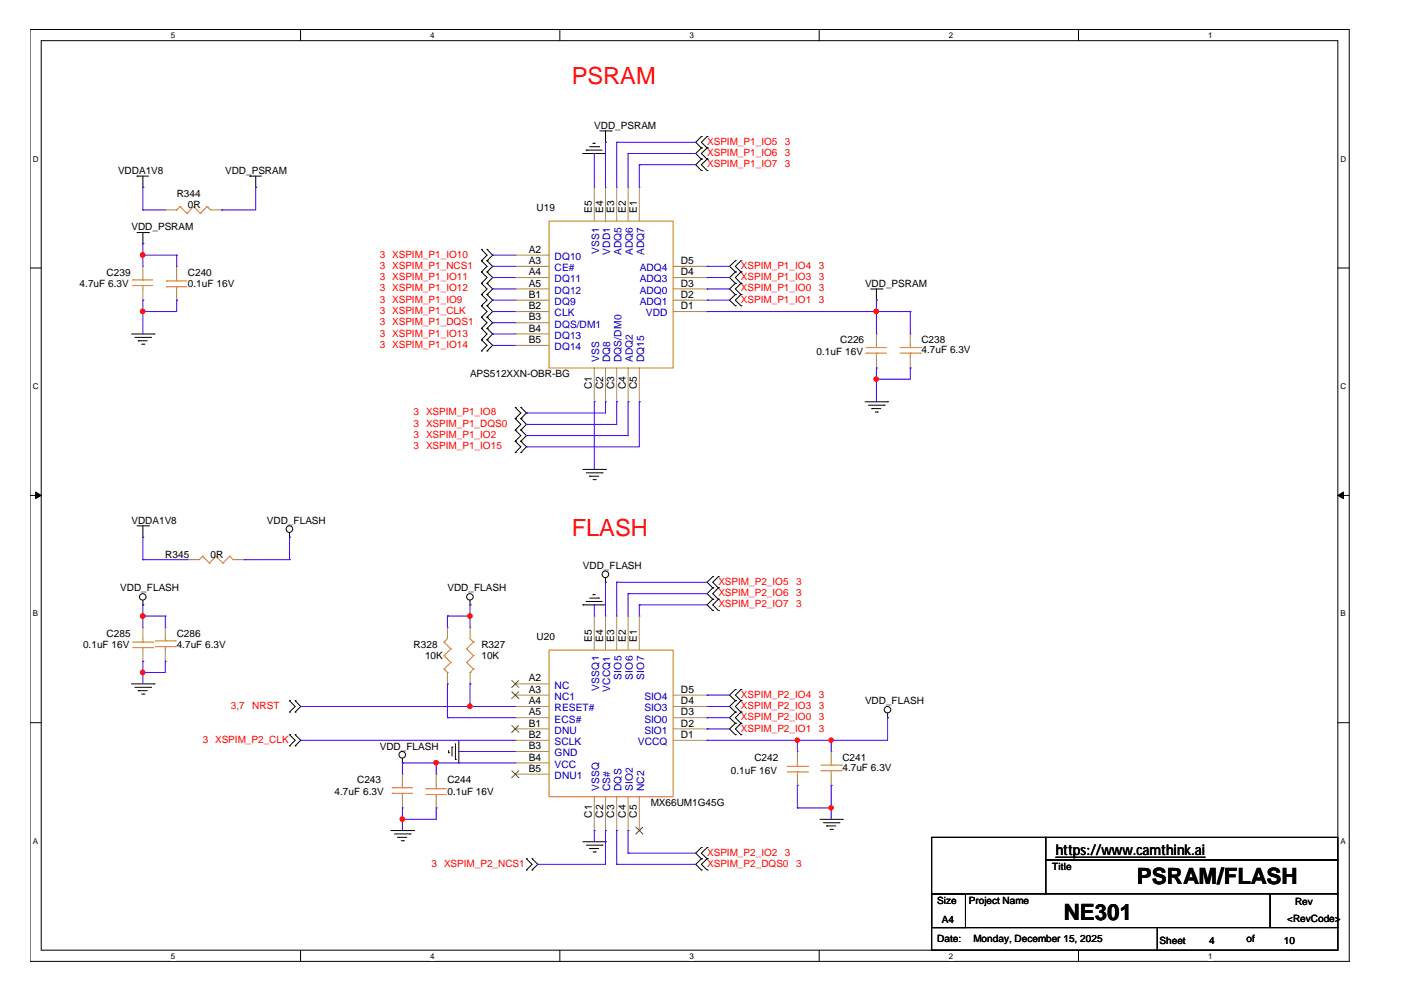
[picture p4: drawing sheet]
<svg xmlns="http://www.w3.org/2000/svg" width="297mm" height="210mm" viewBox="0 0 297 210" stroke-linecap="round" stroke-linejoin="round" font-family="sans-serif">
<path d="M6.3 6.2h279.2v197.2h-279.2zM8.7 8.6h274.3v192.5h-274.3z" fill="none" stroke="#000" stroke-width=".21"/>
<g fill="#fff">
<path d="M36.2 6.5h.9v1.9h-.9z"/>
<path d="M36.2 201.3h.9v1.9h-.9z"/>
</g>
<path d="M63.6 6.2v2.4M63.6 201.1v2.3" fill="none" stroke="#000" stroke-width=".21"/>
<g fill="#fff">
<path d="M91 6.5h.9v1.9h-.9z"/>
<path d="M91 201.3h.9v1.9h-.9z"/>
</g>
<path d="M118.4 6.2v2.4M118.4 201.1v2.3" fill="none" stroke="#000" stroke-width=".21"/>
<g fill="#fff">
<path d="M145.9 6.5h.9v1.9h-.9z"/>
<path d="M145.9 201.3h.9v1.9h-.9z"/>
</g>
<path d="M173.3 6.2v2.4M173.3 201.1v2.3" fill="none" stroke="#000" stroke-width=".21"/>
<g fill="#fff">
<path d="M200.7 6.5h1v1.9h-1z"/>
<path d="M200.7 201.3h1v1.9h-1z"/>
</g>
<path d="M228.2 6.2v2.4M228.2 201.1v2.3" fill="none" stroke="#000" stroke-width=".21"/>
<g fill="#fff">
<path d="M255.6 6.5h.9v1.9h-.9z"/>
<path d="M255.6 201.3h.9v1.9h-.9z"/>
<path d="M6.9 32.7h1.3v1.9h-1.3z"/>
<path d="M283.6 32.7h1.3v1.9h-1.3z"/>
<path d="M6.9 80.7h1.3v1.9h-1.3z"/>
<path d="M283.6 80.7h1.3v1.9h-1.3z"/>
</g>
<path d="M6.3 56.7h2.4M283 56.7h2.4" fill="none" stroke="#000" stroke-width=".21"/>
<g fill="#fff">
<path d="M6.9 128.9h1.2v1.9h-1.2z"/>
<path d="M283.6 128.9h1.2v1.9h-1.2z"/>
</g>
<path d="M6.3 104.8h2.4M283 104.8h2.4" fill="none" stroke="#000" stroke-width=".21"/>
<g fill="#000" stroke="#000" stroke-width=".21">
<path d="M7.5 104.1l1.2 .7-1.2 .7z" fill-rule="evenodd"/>
<path d="M283 104.8l1.2-.7v1.4z" fill-rule="evenodd"/>
</g>
<g fill="#fff">
<path d="M6.9 177h1.2v1.9h-1.2z"/>
<path d="M283.6 177h1.2v1.9h-1.2z"/>
</g>
<g fill="none" stroke="#000" stroke-width=".21">
<path d="M29 37.3h.1M29 37.3h2.4M30.2 39.6h.1M30.2 37.3v2.3M52.9 37.3h.1M52.9 37.3h2.4M54.1 39.6h.1M54.1 37.3v2.3M123.3 32.5h.1M123.3 32.5h4.8M124 31.8h.1M124 31.8h3.4"/>
<path d="M124.8 31h1.9M125.5 30.3h.1M125.5 30.3h.4M126.7 31h.1M126.9 27.7h2.4M128.1 30.1h.1M128.1 27.7v2.4M129.3 27.7h.1M148.4 28.9h.1M148.4 31.3h.1M148.4 33.7h.1M148.4 36.1h.1"/>
<path d="M148.4 28.9l-1.2 1.2 1.2 1.2M148.4 31.3l-1.2 1.2 1.2 1.2M148.4 33.7l-1.2 1.2 1.2 1.2M149.6 31.3h.1M149.6 28.9h.1M149.6 33.7h.1M149.6 36.1h.1M149.6 28.9l-1.2 1.2 1.2 1.2M149.6 31.3l-1.2 1.2 1.2 1.2M149.6 33.7l-1.2 1.2 1.2 1.2M29 49.2h2.4M30.2 51.6h.1"/>
<path d="M30.2 49.2v2.4M31.4 49.2h.1M101.9 52.8h.1M101.9 55.2h.1M101.9 57.5h.1M101.9 60h.1M101.9 52.8l1.1 1.2-1.1 1.2M101.9 55.2l1.1 1.2-1.1 1.1M101.9 57.5l1.1 1.2-1.1 1.3M101.9 60l1.1 1.1-1.1 1.2M103 55.2h.1M103 52.8h.1"/>
<path d="M103 57.5h.1M103 60h.1M103 52.8l1.2 1.2-1.2 1.2M103 55.2l1.2 1.2-1.2 1.1M103 57.5l1.2 1.2-1.2 1.3M103 60l1.2 1.1-1.2 1.2M155.6 55.2h.1M155.6 57.5h.1M155.6 60h.1M155.6 55.2l-1.3 1.2 1.3 1.1M155.6 57.5l-1.3 1.2 1.3 1.3M155.6 60l-1.3 1.1 1.3 1.2"/>
<path d="M156.8 57.5h.1M156.8 55.2h.1M156.8 60h.1M156.8 55.2l-1.2 1.2 1.2 1.1M156.8 57.5l-1.2 1.2 1.2 1.3M156.8 60l-1.2 1.1 1.2 1.2M27.8 70.7h4.8M28.5 71.4h3.4M29.3 72.1h.1M29.3 72.1h1.9M30 72.8h.4M30.4 72.8h.1"/>
<path d="M31.9 71.4h.1M32.6 70.7h.1M101.9 62.3h.1M101.9 64.7h.1M101.9 67.1h.1M101.9 69.5h.1M101.9 71.9h.1M101.9 74.3h.1M101.9 62.3l1.1 1.2-1.1 1.2M101.9 64.7l1.1 1.2-1.1 1.2M101.9 67.1l1.1 1.2-1.1 1.2M101.9 69.5l1.1 1.2-1.1 1.2"/>
<path d="M101.9 71.9l1.1 1.2-1.1 1.2M103 62.3h.1M103 64.7h.1M103 67.1h.1M103 69.5h.1M103 71.9h.1M103 74.3h.1M103 62.3l1.2 1.2-1.2 1.2M103 64.7l1.2 1.2-1.2 1.2M103 67.1l1.2 1.2-1.2 1.2M103 69.5l1.2 1.2-1.2 1.2M103 71.9l1.2 1.2-1.2 1.2"/>
<path d="M155.6 62.3h.1M155.6 64.7h.1M155.6 62.3l-1.3 1.2 1.3 1.2M156.8 62.3h.1M156.8 64.7h.1M156.8 62.3l-1.2 1.2 1.2 1.2M184.2 61.1h2.4M185.4 63.5h.1M185.4 61.1v2.4M186.6 61.1h.1M109 86.2h.1M109 88.6h.1"/>
<path d="M109 91h.1M109 93.4h.1M109 95.8h.1M109 86.2l1.2 1.2-1.2 1.2M109 88.6l1.2 1.2-1.2 1.2M109 91l1.2 1.2-1.2 1.2M109 93.4l1.2 1.1-1.2 1.3M110.2 88.6h.1M110.2 86.2h.1M110.2 91h.1M110.2 93.4h.1M110.2 95.8h.1"/>
<path d="M110.2 86.2l1.2 1.2-1.2 1.2M110.2 88.6l1.2 1.2-1.2 1.2M110.2 91l1.2 1.2-1.2 1.2M110.2 93.4l1.2 1.1-1.2 1.3M123.3 99.3h4.8M128.1 99.3h.1M183 85h4.8M183.7 85.7h3.4M184.4 86.5h.1M184.4 86.5h2M185.2 87.2h.4M185.6 87.2h.1"/>
<path d="M187.1 85.7h.1M187.8 85h.1M29 111.3h2.4M30.2 113.7h.1M30.2 111.3v2.4M31.4 111.3h.1M61.3 113.7h.1M61.3 112.7v1M124 100h3.4M124.8 100.8h.1M124.8 100.8h1.9M125.5 101.5h.4"/>
<path d="M125.9 101.5h.1M127.4 100h.1M30.2 128h.1M30.2 127v1M99.4 128h.1M99.4 127v1M123.3 128h.1M123.3 128h4.8M124 127.3h.1M124 127.3h3.4M124.8 126.5h1.9M125.5 125.8h.1"/>
<path d="M125.5 125.8h.4M126.7 126.5h.1M128.1 123.2h.1M128.1 122.3v.9M150.8 122h.1M150.8 124.4h.1M150.8 126.8h.1M150.8 129.2h.1M150.8 122l-1.2 1.2 1.2 1.2M150.8 124.4l-1.2 1.2 1.2 1.2M150.8 126.8l-1.2 1.2 1.2 1.2M152 124.4h.1"/>
<path d="M152 122h.1M152 126.8h.1M152 129.2h.1M152 122l-1.2 1.2 1.2 1.2M152 124.4l-1.2 1.2 1.2 1.2M152 126.8l-1.2 1.2 1.2 1.2M6.3 152.9h2.4M27.8 144.7h4.8M28.5 145.4h3.4M29.3 146.1h.1M29.3 146.1h1.9M30 146.9h.4"/>
<path d="M30.4 146.9h.1M31.9 145.4h.1M32.6 144.7h.1M61.3 155.5h.1M61.3 157.8h.1M61.3 148.3h.1M61.3 150.7h.1M61.3 155.5l1.1 1.1-1.1 1.2M61.3 148.3l1.1 1.2-1.1 1.2M62.4 157.8h.1M62.4 155.5h.1M62.4 150.7h.1"/>
<path d="M62.4 148.3h.1M62.4 155.5l1.2 1.1-1.2 1.2M62.4 148.3l1.2 1.2-1.2 1.2M94.9 159.3h.1M94.9 158.8v.5M95.6 158.1h.1M95.6 158.1v1.9M96.4 157.4v3.3M97.1 156.6v4.8M155.6 145.9h.1M155.6 148.3h.1M155.6 150.7h.1"/>
<path d="M155.6 153h.1M155.6 155.5h.1M155.6 145.9l-1.3 1.2 1.3 1.2M155.6 148.3l-1.3 1.2 1.3 1.2M155.6 150.7l-1.3 1.2 1.3 1.1M155.6 153l-1.3 1.2 1.3 1.3M156.8 148.3h.1M156.8 145.9h.1M156.8 150.7h.1M156.8 153h.1M156.8 155.5h.1M156.8 145.9l-1.2 1.2 1.2 1.2"/>
<path d="M156.8 148.3l-1.2 1.2 1.2 1.2M156.8 150.7l-1.2 1.2 1.2 1.1M156.8 153l-1.2 1.2 1.2 1.3M187.8 151.9h.1M187.8 150.9v1M283 152.9h2.4M82.7 175.7h4.8M83.4 176.5h3.4M84.2 177.2h.1M84.2 177.2h1.9M84.9 177.9h.4M85.1 161.4h.1"/>
<path d="M85.1 160.5v.9M85.3 177.9h.1M86.8 176.5h.1M87.5 175.7h.1M96.4 160.7h.1M97.1 161.4h.1M123.3 178.1h4.8M124 178.8h3.4M124.8 179.5h.1M124.8 179.5h1.9M127.4 178.8h.1M128.1 178.1h.1"/>
<path d="M148.4 179.3h.1M148.4 179.3l-1.2 1.2 1.2 1.2M149.6 179.3h.1M149.6 179.3l-1.2 1.2 1.2 1.2M173.5 173.4h4.7M174.2 174.1h3.3M174.9 174.8h.1M174.9 174.8h1.9M175.6 175.5h.5M176.1 175.5h.1M177.5 174.1h.1M178.2 173.4h.1"/>
<path d="M197.1 177.2h24.1v11.9h-24.1zM221.2 177.2h61.8v4.8h-61.8zM111.4 181.7h.1M111.4 184.1h.1M111.4 181.7l1.2 1.2-1.2 1.2M112.6 184.1h.1M112.6 181.7h.1M112.6 181.7l1.2 1.2-1.2 1.2M125.5 180.3h.4M125.9 180.3h.1M148.4 181.7h.1M148.4 184.1h.1"/>
<path d="M148.4 181.7l-1.2 1.2 1.2 1.2M149.6 181.7h.1M149.6 184.1h.1M149.6 181.7l-1.2 1.2 1.2 1.2M197.1 189.1h7.2v7.2h-7.2zM197.1 189.1h71.6v7.2h-71.6zM197.1 196.3h47.8v4.8h-47.8zM221.2 182h61.8v7.1h-61.8zM223.4 181.4h31.6M244.9 196.3h38.1v4.8h-38.1zM268.7 189.1h14.3v7.2h-14.3z"/>
<circle cx="61.2" cy="112" r=".7"/>
<circle cx="30.2" cy="126.3" r=".69"/>
<circle cx="99.4" cy="126.3" r=".69"/>
<circle cx="128.1" cy="121.5" r=".7"/>
<circle cx="85.1" cy="159.7" r=".7"/>
<circle cx="187.8" cy="150.2" r=".69"/>
</g>
<g fill="none" stroke="#cc8006" stroke-width=".21">
<path d="M28.1 59.2h.1M28.1 59.2h4.2M30.2 59.2h.1M30.2 58.7v.5M35.2 59.5h.1M35.2 59.5h4.3M37.4 59.5h.1M37.4 44.4h.1M37.4 58.7v.8M38.1 43.7h.1M38.1 43.7l1.4 1.4M38.1 43.7l-.7 .7"/>
<path d="M39.5 45.1h.1M40.9 43.7h.1M40.9 43.7l1.5 1.4M40.9 43.7l-1.4 1.4M42.4 45.1h.1M43.8 43.7h.1M43.8 43.7l.7 .7M43.8 43.7l-1.4 1.4M116.2 46.8h26.2v31.1h-26.2zM28.1 60.4h.1M28.1 60.4h4.2M30.2 60.4h.1"/>
<path d="M30.2 60.4v.7M35.2 60.7h.1M35.2 60.7h4.3M37.4 60.7h.1M37.4 60.7v.4M183.3 74.7h.1M183.3 73.5h.1M183.3 74.7h4.2M183.3 73.5h4.2M185.4 73.5h.1M185.4 74.7h.1M185.4 73.1v.4"/>
<path d="M185.4 74.7v.8M190.4 74.7h4.3M190.4 73.5h4.3M192.6 73.5h.1M192.6 74.7h.1M192.6 73.1v.4M192.6 74.7v.8M194.7 74.7h.1M194.7 73.5h.1M42.9 117.7h.1M42.9 117.7l-.7 .7M42.9 117.7l1.4 1.4"/>
<path d="M44.3 119.1h.1M45.7 117.7h.1M45.7 117.7l-1.4 1.4M45.7 117.7l1.5 1.4M47.2 119.1h.1M48.6 117.7h.1M48.6 117.7l-1.4 1.4M48.6 117.7l.7 .7M49.3 118.4h.1M28.1 135.9h4.2M28.1 137h4.2M30.2 137h.1"/>
<path d="M30.2 135.9h.1M30.2 135.1v.8M30.2 137v.6M32.3 135.9h.1M32.3 137h.1M32.9 136.8h4.2M32.9 135.6h4.2M35 135.6h.1M35 136.8h.1M35 135.1v.5M35 136.8v.8M37.1 136.8h.1"/>
<path d="M37.1 135.6h.1M93.9 135.9h.1M93.9 138.7h.1M93.9 135.9l1.5 1.4M93.9 138.7l1.5 1.5M94.7 135.1l-.8 .8M95.4 137.3h.1M95.4 137.3l-1.5 1.4M98.7 137.3h.1M98.7 137.3l1.5 1.4M99.4 135.1l.8 .8M100.2 135.9h.1"/>
<path d="M100.2 138.7h.1M100.2 135.9l-1.5 1.4M100.2 138.7l-1.5 1.5M116.2 137.6h26.2v31h-26.2zM93.9 141.6h.1M93.9 141.6l.8 .7M94.7 142.3h.1M95.4 140.2h.1M95.4 140.2l-1.5 1.4M98.7 140.2h.1M98.7 140.2l1.5 1.4M99.4 142.3h.1"/>
<path d="M100.2 141.6h.1M100.2 141.6l-.8 .7M83 167.9h.1M83 166.7h.1M83 167.9h4.3M83 166.7h4.3M85.1 166.7h.1M85.1 167.9h.1M85.1 166.2v.5M85.1 167.9v.7M90.1 166.9h.1M90.1 168.1h.1"/>
<path d="M90.1 166.9h4.3M90.1 168.1h4.3M92.3 168.1h.1M92.3 166.9h.1M92.3 166.2v.7M92.3 168.1v.5M166.5 162.2h4.4M166.5 163.3h4.4M168.7 163.3h.1M168.7 162.2h.1M168.7 161.4v.8M168.7 163.3v.5"/>
<path d="M170.9 162.2h.1M170.9 163.3h.1M173.7 163.1h4.3M173.7 161.9h4.3M175.9 161.9h.1M175.9 163.1h.1M175.9 161.4v.5M175.9 163.1v.7M178 163.1h.1M178 161.9h.1"/>
</g>
<g fill="none" stroke="#a84" stroke-width=".21">
<path d="M125.7 39.6h.1M125.7 39.6v7.2M128.1 39.6h.1M128.1 39.6v7.2M130.5 39.6h.1M130.5 39.6v7.2M132.9 39.6h.1M132.9 39.6v7.2M135.3 39.6h.1M135.3 39.6v7.2M30.2 56.4h.1M30.2 56.4v2.3"/>
<path d="M35 44.4h.1M35 44.4h2.4M37.4 56.4h.1M37.4 56.4v2.3M44.5 44.4h2.4M46.9 44.4h.1M109 54h.1M109 56.4h.1M109 58.7h.1M109 54h7.2M109 56.4h7.2M109 58.7h7.2"/>
<path d="M142.4 56.4h7.2M142.4 58.7h7.2M149.6 58.7h.1M149.6 56.4h.1M30.2 63.5h.1M30.2 61.1v2.4M37.4 63.5h.1M37.4 61.1v2.4M109 61.1h.1M109 63.5h.1M109 65.9h.1M109 68.3h.1"/>
<path d="M109 70.7h.1M109 73.1h.1M109 61.1h7.2M109 63.5h7.2M109 65.9h7.2M109 68.3h7.2M109 70.7h7.2M109 73.1h7.2M125.7 77.9v7.1M128.1 77.9v7.1M130.5 77.9v7.1M132.9 77.9v7.1"/>
<path d="M135.3 77.9v7.1M142.4 61.1h7.2M142.4 63.5h7.2M142.4 65.9h7.2M149.6 65.9h.1M149.6 63.5h.1M149.6 61.1h.1M185.4 70.7h.1M185.4 77.9h.1M185.4 70.7v2.4M185.4 75.5v2.4M192.6 70.7h.1"/>
<path d="M192.6 77.9h.1M192.6 70.7v2.4M192.6 75.5v2.4M125.7 85h.1M128.1 85h.1M130.5 85h.1M132.9 85h.1M135.3 85h.1M39.8 118.4h.1M39.8 118.4h2.4M49.3 118.4h2.4M51.7 118.4h.1"/>
<path d="M30.2 139.9h.1M30.2 132.8h.1M30.2 132.8v2.3M30.2 137.6v2.3M35 132.8h.1M35 139.9h.1M35 132.8v2.3M35 137.6v2.3M94.7 132.8h.1M94.7 132.8v2.3M99.4 132.8h.1M99.4 132.8v2.3"/>
<path d="M125.7 130.4h.1M125.7 130.4v7.2M128.1 130.4h.1M128.1 130.4v7.2M130.5 130.4h.1M130.5 130.4v7.2M132.9 130.4h.1M132.9 130.4v7.2M135.3 130.4h.1M135.3 130.4v7.2M94.7 144.7h.1M94.7 142.3v2.4"/>
<path d="M99.4 144.7h.1M99.4 142.3v2.4M109 144.7h.1M109 147.1h.1M109 149.5h.1M109 151.9h.1M109 154.2h.1M109 156.6h.1M109 159h.1M109 144.7h7.2M109 147.1h7.2M109 149.5h7.2"/>
<path d="M109 151.9h7.2M109 154.2h7.2M109 156.6h7.2M109 159h7.2M142.4 147.1h7.2M142.4 149.5h7.2M142.4 151.9h7.2M142.4 154.2h7.2M142.4 156.6h7.2M149.6 156.6h.1M149.6 154.2h.1M149.6 151.9h.1"/>
<path d="M149.6 149.5h.1M149.6 147.1h.1M168.7 159h.1M168.7 159v2.4M175.9 159h.1M175.9 159v2.4M85.1 163.8h.1M85.1 171h.1M85.1 163.8v2.4M85.1 168.6v2.4M92.3 171h.1M92.3 163.8h.1"/>
<path d="M92.3 163.8v2.4M92.3 168.6v2.4M109 161.4h.1M109 163.8h.1M109 161.4h7.2M109 163.8h7.2M125.7 175.7h.1M125.7 168.6v7.1M128.1 175.7h.1M128.1 168.6v7.1M130.5 175.7h.1M130.5 168.6v7.1"/>
<path d="M132.9 175.7h.1M132.9 168.6v7.1M135.3 175.7h.1M135.3 168.6v7.1M168.7 166.2h.1M168.7 163.8v2.4M175.9 166.2h.1M175.9 163.8v2.4"/>
</g>
<path d="M108.3 144l1.5 1.5M108.3 146.4l1.5 1.4M108.3 153.5l1.5 1.5M109.7 144l-1.5 1.5M109.7 146.4l-1.5 1.4M109.7 153.5l-1.5 1.5M108.3 163.1l1.5 1.5M109.7 163.1l-1.5 1.5M134.5 175l1.5 1.5M136 175l-1.5 1.5" fill="none" stroke="#804000" stroke-width=".21"/>
<g fill="none" stroke="#4200ff" stroke-width=".21">
<path d="M30.2 39.6h.1M30.2 39.6v4.8M54.1 39.6h.1M54.1 39.6v4.8h-7.2M125.7 32.5h.1M125.7 32.5v7.1M128.1 30.1h.1M128.1 30.1v9.5M130.5 30.1h.1M130.5 30.1v9.5M130.5 30.1h16.7M132.9 32.5h.1"/>
<path d="M132.9 32.5v7.1M132.9 32.5h14.3M135.3 34.9h.1M135.3 34.9h11.9M135.3 34.9v4.7M30.2 51.6h.1M30.2 54h.1M30.2 44.4h.1M30.2 51.6v4.8M30.2 54h7.2M30.2 44.4h4.8M37.4 54h.1"/>
<path d="M37.4 54v2.4M46.9 44.4h.1M104.2 54h.1M104.2 56.4h.1M104.2 58.7h.1M104.2 54h4.8M104.2 56.4h4.8M104.2 58.7h4.8M149.6 56.4h.1M149.6 58.7h.1M149.6 56.4h4.7M149.6 58.7h4.7"/>
<path d="M30.2 63.5h.1M30.2 65.9h.1M30.2 63.5v7.2M37.4 63.5h.1M37.4 63.5v2.4h-7.2M104.2 61.1h.1M104.2 63.5h.1M104.2 65.9h.1M104.2 68.3h.1M104.2 70.7h.1M104.2 73.1h.1M104.2 65.9h4.8"/>
<path d="M104.2 61.1h4.8M104.2 63.5h4.8M104.2 68.3h4.8M104.2 70.7h4.8M104.2 73.1h4.8M149.6 61.1h.1M149.6 63.5h.1M149.6 65.9h.1M149.6 65.9h43M149.6 61.1h4.7M149.6 63.5h4.7M185.4 63.5h.1"/>
<path d="M185.4 65.9h.1M185.4 77.9h.1M185.4 63.5v7.2M185.4 77.9v7.1M192.6 65.9h.1M192.6 77.9h.1M192.6 65.9v4.8M192.6 77.9v2.3h-7.2M111.4 87.4h.1M111.4 89.8h.1M111.4 92.2h.1M111.4 94.5h.1"/>
<path d="M125.7 85h.1M125.7 85v14.3M128.1 85h.1M128.1 85v2.4h-16.7M130.5 85h.1M130.5 85v4.8h-19.1M132.9 85h.1M132.9 85v7.2h-21.5M135.3 85h.1M135.3 85v9.5h-23.9M185.4 80.2h.1M30.2 118.4h.1"/>
<path d="M30.2 113.7v4.7M30.2 118.4h9.6M51.7 118.4h.1M51.7 118.4h9.6M61.3 118.4h.1M61.3 113.7v4.7M30.2 139.9h.1M30.2 128h.1M30.2 130.4h.1M30.2 128v4.8M30.2 139.9v4.8M30.2 130.4h4.8"/>
<path d="M35 139.9h.1M35 130.4h.1M35 130.4v2.4M35 139.9v2.4h-4.8M94.7 130.4h.1M94.7 130.4h4.7M94.7 130.4v2.4M99.4 128h.1M99.4 130.4h.1M99.4 128v4.8M125.7 128h.1M125.7 128v2.4"/>
<path d="M128.1 123.2h.1M128.1 123.2v7.2M130.5 123.2h.1M130.5 123.2v7.2M130.5 123.2h19.1M132.9 125.6h.1M132.9 125.6v4.8M132.9 125.6h16.7M135.3 128h.1M135.3 128v2.4M135.3 128h14.3M30.2 142.3h.1"/>
<path d="M63.6 156.6h.1M63.6 149.5h45.4M63.6 156.6h45.4M94.7 151.9h.1M94.7 144.7h.1M94.7 151.9h14.3M94.7 144.7v7.2M97.1 159h.1M97.1 159h11.9M99.4 144.7h.1M99.4 149.5h.1M99.4 144.7v4.8"/>
<path d="M149.6 147.1h.1M149.6 149.5h.1M149.6 151.9h.1M149.6 154.2h.1M149.6 156.6h.1M149.6 147.1h4.7M149.6 149.5h4.7M149.6 151.9h4.7M149.6 154.2h4.7M168.7 156.6h.1M168.7 156.6v2.4M175.9 156.6h.1"/>
<path d="M175.9 156.6v2.4M187.8 151.9h.1M187.8 151.9v4.7h-38.2M85.1 171h.1M85.1 173.4h.1M85.1 161.4h.1M85.1 161.4h23.9M85.1 161.4v2.4M85.1 171v4.7M92.3 161.4h.1M92.3 171h.1M92.3 161.4v2.4"/>
<path d="M92.3 171v2.4h-7.2M125.7 175.7h.1M125.7 175.7v2.4M128.1 175.7h.1M128.1 175.7v7.2h-14.3M130.5 175.7h.1M130.5 175.7v7.2M132.9 175.7h.1M132.9 175.7v4.8M168.7 166.2h.1M168.7 171h.1M168.7 166.2v4.8"/>
<path d="M168.7 171h7.2M175.9 166.2h.1M175.9 171h.1M175.9 166.2v7.2M113.8 182.9h.1M130.5 182.9h.1M130.5 182.9h16.7M132.9 180.5h.1M132.9 180.5h14.3"/>
</g>
<g fill="#f00" stroke="#f00" stroke-width=".21">
<circle cx="30.2" cy="53.9" r=".47"/>
<circle cx="30.2" cy="65.9" r=".47"/>
<circle cx="185.4" cy="65.9" r=".47"/>
<circle cx="185.4" cy="80.2" r=".46"/>
<circle cx="168.7" cy="156.6" r=".45"/>
<circle cx="175.8" cy="156.6" r=".45"/>
<circle cx="92.2" cy="161.4" r=".46"/>
<circle cx="175.8" cy="170.9" r=".45"/>
<circle cx="85.1" cy="173.3" r=".46"/>
<circle cx="30.2" cy="142.3" r=".47"/>
<circle cx="30.2" cy="130.4" r=".47"/>
<circle cx="99.4" cy="130.4" r=".46"/>
<circle cx="99.4" cy="149.4" r=".46"/>
</g>
<g font-size="5" fill="#f00">
<text x="120.9" y="17.9">PSRAM</text>
<text x="120.9" y="113.4">FLASH</text>
</g>
<g font-size="4.7">
<text x="240.5" y="187.1">PSRAM/FLASH</text>
<text x="225" y="194.7">NE301</text>
</g>
<text font-size="3.1" x="223.4" y="180.9">https://www.camthink.ai</text>
<g font-size="2.2">
<text x="125.2" y="45.1" transform="rotate(-90 125.2 45.1)">E5</text>
<text x="127.6" y="45.1" transform="rotate(-90 127.6 45.1)">E4</text>
<text x="130" y="45.1" transform="rotate(-90 130 45.1)">E3</text>
<text x="132.4" y="45.1" transform="rotate(-90 132.4 45.1)">E2</text>
<text x="134.7" y="45.1" transform="rotate(-90 134.7 45.1)">E1</text>
<text x="111.9" y="53.5">A2</text>
<text x="111.9" y="55.9">A3</text>
<text x="111.9" y="58.2">A4</text>
<text x="144.1" y="58.2">D4</text>
<text x="144.1" y="55.9">D5</text>
<text x="111.9" y="60.6">A5</text>
<text x="111.9" y="63">B1</text>
<text x="111.9" y="65.4">B2</text>
<text x="144.1" y="65.4">D1</text>
<text x="144.1" y="63">D2</text>
<text x="144.1" y="60.6">D3</text>
<text x="111.9" y="67.8">B3</text>
<text x="111.9" y="70.2">B4</text>
<text x="111.9" y="72.6">B5</text>
<text x="125.2" y="82.4" transform="rotate(-90 125.2 82.4)">C1</text>
<text x="127.6" y="82.4" transform="rotate(-90 127.6 82.4)">C2</text>
<text x="130" y="82.4" transform="rotate(-90 130 82.4)">C3</text>
<text x="132.4" y="82.4" transform="rotate(-90 132.4 82.4)">C4</text>
<text x="134.7" y="82.4" transform="rotate(-90 134.7 82.4)">C5</text>
<text x="125.2" y="135.9" transform="rotate(-90 125.2 135.9)">E5</text>
<text x="127.6" y="135.9" transform="rotate(-90 127.6 135.9)">E4</text>
<text x="130" y="135.9" transform="rotate(-90 130 135.9)">E3</text>
<text x="132.4" y="135.9" transform="rotate(-90 132.4 135.9)">E2</text>
<text x="134.7" y="135.9" transform="rotate(-90 134.7 135.9)">E1</text>
<text x="111.9" y="144.2">A2</text>
<text x="111.9" y="146.6">A3</text>
<text x="111.9" y="149">A4</text>
<text x="144.1" y="149">D4</text>
<text x="144.1" y="146.6">D5</text>
<text x="111.9" y="151.4">A5</text>
<text x="111.9" y="153.7">B1</text>
<text x="144.1" y="153.7">D2</text>
<text x="144.1" y="151.4">D3</text>
<text x="111.9" y="156.1">B2</text>
<text x="111.9" y="158.5">B3</text>
<text x="111.9" y="160.9">B4</text>
<text x="144.1" y="156.1">D1</text>
<text x="111.9" y="163.3">B5</text>
<text x="125.2" y="173.1" transform="rotate(-90 125.2 173.1)">C1</text>
<text x="127.6" y="173.1" transform="rotate(-90 127.6 173.1)">C2</text>
<text x="130" y="173.1" transform="rotate(-90 130 173.1)">C3</text>
<text x="132.4" y="173.1" transform="rotate(-90 132.4 173.1)">C4</text>
<text x="134.7" y="173.1" transform="rotate(-90 134.7 173.1)">C5</text>
</g>
<g font-size="2.2" fill="#00c">
<text x="126.7" y="53.7" transform="rotate(-90 126.7 53.7)">VSS1</text>
<text x="129.1" y="53.9" transform="rotate(-90 129.1 53.9)">VDD1</text>
<text x="117.3" y="55">DQ10</text>
<text x="117.3" y="57.4">CE#</text>
<text x="117.3" y="59.7">DQ11</text>
<text x="131.5" y="54" transform="rotate(-90 131.5 54)">ADQ5</text>
<text x="133.9" y="54" transform="rotate(-90 133.9 54)">ADQ6</text>
<text x="135.3" y="59.7">ADQ3</text>
<text x="135.3" y="57.4">ADQ4</text>
<text x="136.3" y="54" transform="rotate(-90 136.3 54)">ADQ7</text>
<text x="117.3" y="62.2">DQ12</text>
<text x="117.3" y="64.5">DQ9</text>
<text x="135.3" y="64.5">ADQ1</text>
<text x="135.3" y="62.2">ADQ0</text>
<text x="117.3" y="66.9">CLK</text>
<text x="117.3" y="69.3">DQS/DM1</text>
<text x="117.3" y="71.7">DQ13</text>
<text x="136.7" y="66.9">VDD</text>
<text x="117.3" y="74.1">DQ14</text>
<text x="126.7" y="76.7" transform="rotate(-90 126.7 76.7)">VSS</text>
<text x="129.1" y="76.7" transform="rotate(-90 129.1 76.7)">DQ8</text>
<text x="131.5" y="76.7" transform="rotate(-90 131.5 76.7)">DQS/DM0</text>
<text x="133.9" y="76.7" transform="rotate(-90 133.9 76.7)">ADQ2</text>
<text x="136.3" y="76.7" transform="rotate(-90 136.3 76.7)">DQ15</text>
<text x="131.5" y="143.8" transform="rotate(-90 131.5 143.8)">SIO5</text>
<text x="133.9" y="143.8" transform="rotate(-90 133.9 143.8)">SIO6</text>
<text x="136.3" y="143.8" transform="rotate(-90 136.3 143.8)">SIO7</text>
<text x="117.3" y="145.7">NC</text>
<text x="117.3" y="148.1">NC1</text>
<text x="126.7" y="146.1" transform="rotate(-90 126.7 146.1)">VSSQ1</text>
<text x="129.1" y="146.4" transform="rotate(-90 129.1 146.4)">VCCQ1</text>
<text x="136.4" y="148.1">SIO4</text>
<text x="117.3" y="150.5">RESET#</text>
<text x="117.3" y="152.9">ECS#</text>
<text x="117.3" y="155.3">DNU</text>
<text x="136.4" y="155.3">SIO1</text>
<text x="136.4" y="152.9">SIO0</text>
<text x="136.4" y="150.5">SIO3</text>
<text x="117.3" y="157.7">SCLK</text>
<text x="117.3" y="160">GND</text>
<text x="135" y="157.7">VCCQ</text>
<text x="117.3" y="162.4">VCC</text>
<text x="117.3" y="164.8">DNU1</text>
<text x="126.7" y="167.4" transform="rotate(-90 126.7 167.4)">VSSQ</text>
<text x="129.1" y="167.4" transform="rotate(-90 129.1 167.4)">CS#</text>
<text x="131.5" y="167.4" transform="rotate(-90 131.5 167.4)">DQS</text>
<text x="133.9" y="167.4" transform="rotate(-90 133.9 167.4)">SIO2</text>
<text x="136.3" y="167.4" transform="rotate(-90 136.3 167.4)">NC2</text>
</g>
<g font-size="2.1">
<text x="125.7" y="27.3">VDD_PSRAM</text>
<text x="25" y="36.8">VDDA1V8</text>
<text x="37.4" y="41.6">R344</text>
<text x="47.6" y="36.8">VDD_PSRAM</text>
<text x="39.8" y="44">0R</text>
<text x="113.5" y="44.7">U19</text>
<text x="27.8" y="48.7">VDD_PSRAM</text>
<text x="22.6" y="58.3">C239</text>
<text x="39.8" y="58.3">C240</text>
<text x="16.8" y="60.7">4.7uF 6.3V</text>
<text x="39.8" y="60.7">0.1uF 16V</text>
<text x="183" y="60.7">VDD_PSRAM</text>
<text x="172.8" y="75">0.1uF 16V</text>
<text x="177.8" y="72.6">C226</text>
<text x="194.9" y="72.6">C238</text>
<text x="194.9" y="74.8">4.7uF 6.3V</text>
<text x="99.4" y="79.8">APS512XXN-OBR-BG</text>
<text x="27.8" y="110.8">VDDA1V8</text>
<text x="56.5" y="110.8">VDD_FLASH</text>
<text x="35" y="118">R345</text>
<text x="44.5" y="118">0R</text>
<text x="25.4" y="125.2">VDD_FLASH</text>
<text x="94.7" y="125.2">VDD_FLASH</text>
<text x="123.3" y="120.4">VDD_FLASH</text>
<text x="17.6" y="137.1">0.1uF 16V</text>
<text x="22.6" y="134.7">C285</text>
<text x="37.4" y="134.7">C286</text>
<text x="37.4" y="137.1">4.7uF 6.3V</text>
<text x="87.5" y="137.1">R328</text>
<text x="101.9" y="137.1">R327</text>
<text x="113.5" y="135.4">U20</text>
<text x="89.9" y="139.5">10K</text>
<text x="101.9" y="139.5">10K</text>
<text x="183" y="149">VDD_FLASH</text>
<text x="80.3" y="158.6">VDD_FLASH</text>
<text x="159.6" y="161">C242</text>
<text x="178.2" y="161">C241</text>
<text x="75.6" y="165.7">C243</text>
<text x="94.7" y="165.7">C244</text>
<text x="154.6" y="163.8">0.1uF 16V</text>
<text x="178.2" y="163.1">4.7uF 6.3V</text>
<text x="70.8" y="168.1">4.7uF 6.3V</text>
<text x="94.7" y="168.1">0.1uF 16V</text>
<text x="137.7" y="170.5">MX66UM1G45G</text>
<text x="222.6" y="184.1">Title</text>
<text x="198.3" y="191.3">Size</text>
<text x="205" y="191.3">Project Name</text>
<text x="274" y="191.5">Rev</text>
<text x="199.3" y="195.3">A4</text>
<text x="272.3" y="195.1">&lt;RevCode&gt;</text>
<text x="198.3" y="199.4">Date:</text>
<text x="206" y="199.4">Monday, December 15, 2025</text>
<text x="245.3" y="199.7">Sheet</text>
<text x="255.8" y="199.7">4</text>
<text x="263.7" y="199.4">of</text>
<text x="271.6" y="199.7">10</text>
</g>
<g font-size="2.1" fill="#f00">
<text x="149.6" y="30.6">XSPIM_P1_IO5</text>
<text x="149.6" y="33">XSPIM_P1_IO6</text>
<text x="149.6" y="35.4">XSPIM_P1_IO7</text>
<text x="166.1" y="30.6">3</text>
<text x="166.1" y="33">3</text>
<text x="166.1" y="35.4">3</text>
<text x="80.3" y="54.5">3 XSPIM_P1_IO10</text>
<text x="80.3" y="56.9">3 XSPIM_P1_NCS1</text>
<text x="80.3" y="59.3">3 XSPIM_P1_IO11</text>
<text x="156.8" y="56.9">XSPIM_P1_IO4</text>
<text x="156.8" y="59.3">XSPIM_P1_IO3</text>
<text x="173.2" y="56.9">3</text>
<text x="173.2" y="59.3">3</text>
<text x="80.3" y="61.7">3 XSPIM_P1_IO12</text>
<text x="80.3" y="64">3 XSPIM_P1_IO9</text>
<text x="156.8" y="61.7">XSPIM_P1_IO0</text>
<text x="156.8" y="64">XSPIM_P1_IO1</text>
<text x="173.2" y="61.7">3</text>
<text x="173.2" y="64">3</text>
<text x="80.3" y="66.4">3 XSPIM_P1_CLK</text>
<text x="80.3" y="68.8">3 XSPIM_P1_DQS1</text>
<text x="80.3" y="71.2">3 XSPIM_P1_IO13</text>
<text x="80.3" y="73.6">3 XSPIM_P1_IO14</text>
<text x="87.5" y="87.9">3 XSPIM_P1_IO8</text>
<text x="87.5" y="90.3">3 XSPIM_P1_DQS0</text>
<text x="87.5" y="92.7">3 XSPIM_P1_IO2</text>
<text x="87.5" y="95.1">3 XSPIM_P1_IO15</text>
<text x="152" y="123.7">XSPIM_P2_IO5</text>
<text x="168.4" y="123.7">3</text>
<text x="152" y="126.1">XSPIM_P2_IO6</text>
<text x="152" y="128.5">XSPIM_P2_IO7</text>
<text x="168.4" y="126.1">3</text>
<text x="168.4" y="128.5">3</text>
<text x="156.8" y="147.6">XSPIM_P2_IO4</text>
<text x="173.2" y="147.6">3</text>
<text x="48.9" y="150">3,7</text>
<text x="53.4" y="150">NRST</text>
<text x="156.8" y="150">XSPIM_P2_IO3</text>
<text x="156.8" y="152.4">XSPIM_P2_IO0</text>
<text x="156.8" y="154.8">XSPIM_P2_IO1</text>
<text x="173.2" y="150">3</text>
<text x="173.2" y="152.4">3</text>
<text x="173.2" y="154.8">3</text>
<text x="42.9" y="157.2">3 XSPIM_P2_CLK</text>
<text x="91.3" y="183.4">3 XSPIM_P2_NCS1</text>
<text x="149.6" y="181">XSPIM_P2_IO2</text>
<text x="149.6" y="183.4">XSPIM_P2_DQS0</text>
<text x="166.1" y="181">3</text>
<text x="168.4" y="183.4">3</text>
</g>
<g font-size="1.7">
<text x="36.2" y="8">5</text>
<text x="91" y="8">4</text>
<text x="145.9" y="8">3</text>
<text x="200.7" y="8">2</text>
<text x="255.6" y="8">1</text>
<text x="6.9" y="34.2">D</text>
<text x="283.6" y="34.2">D</text>
<text x="6.9" y="82.3">C</text>
<text x="283.6" y="82.3">C</text>
<text x="6.9" y="130.4">B</text>
<text x="283.6" y="130.4">B</text>
<text x="6.9" y="178.5">A</text>
<text x="283.6" y="178.5">A</text>
<text x="36.2" y="202.8">5</text>
<text x="91" y="202.8">4</text>
<text x="145.9" y="202.8">3</text>
<text x="200.7" y="202.8">2</text>
<text x="255.6" y="202.8">1</text>
</g>
</svg>
